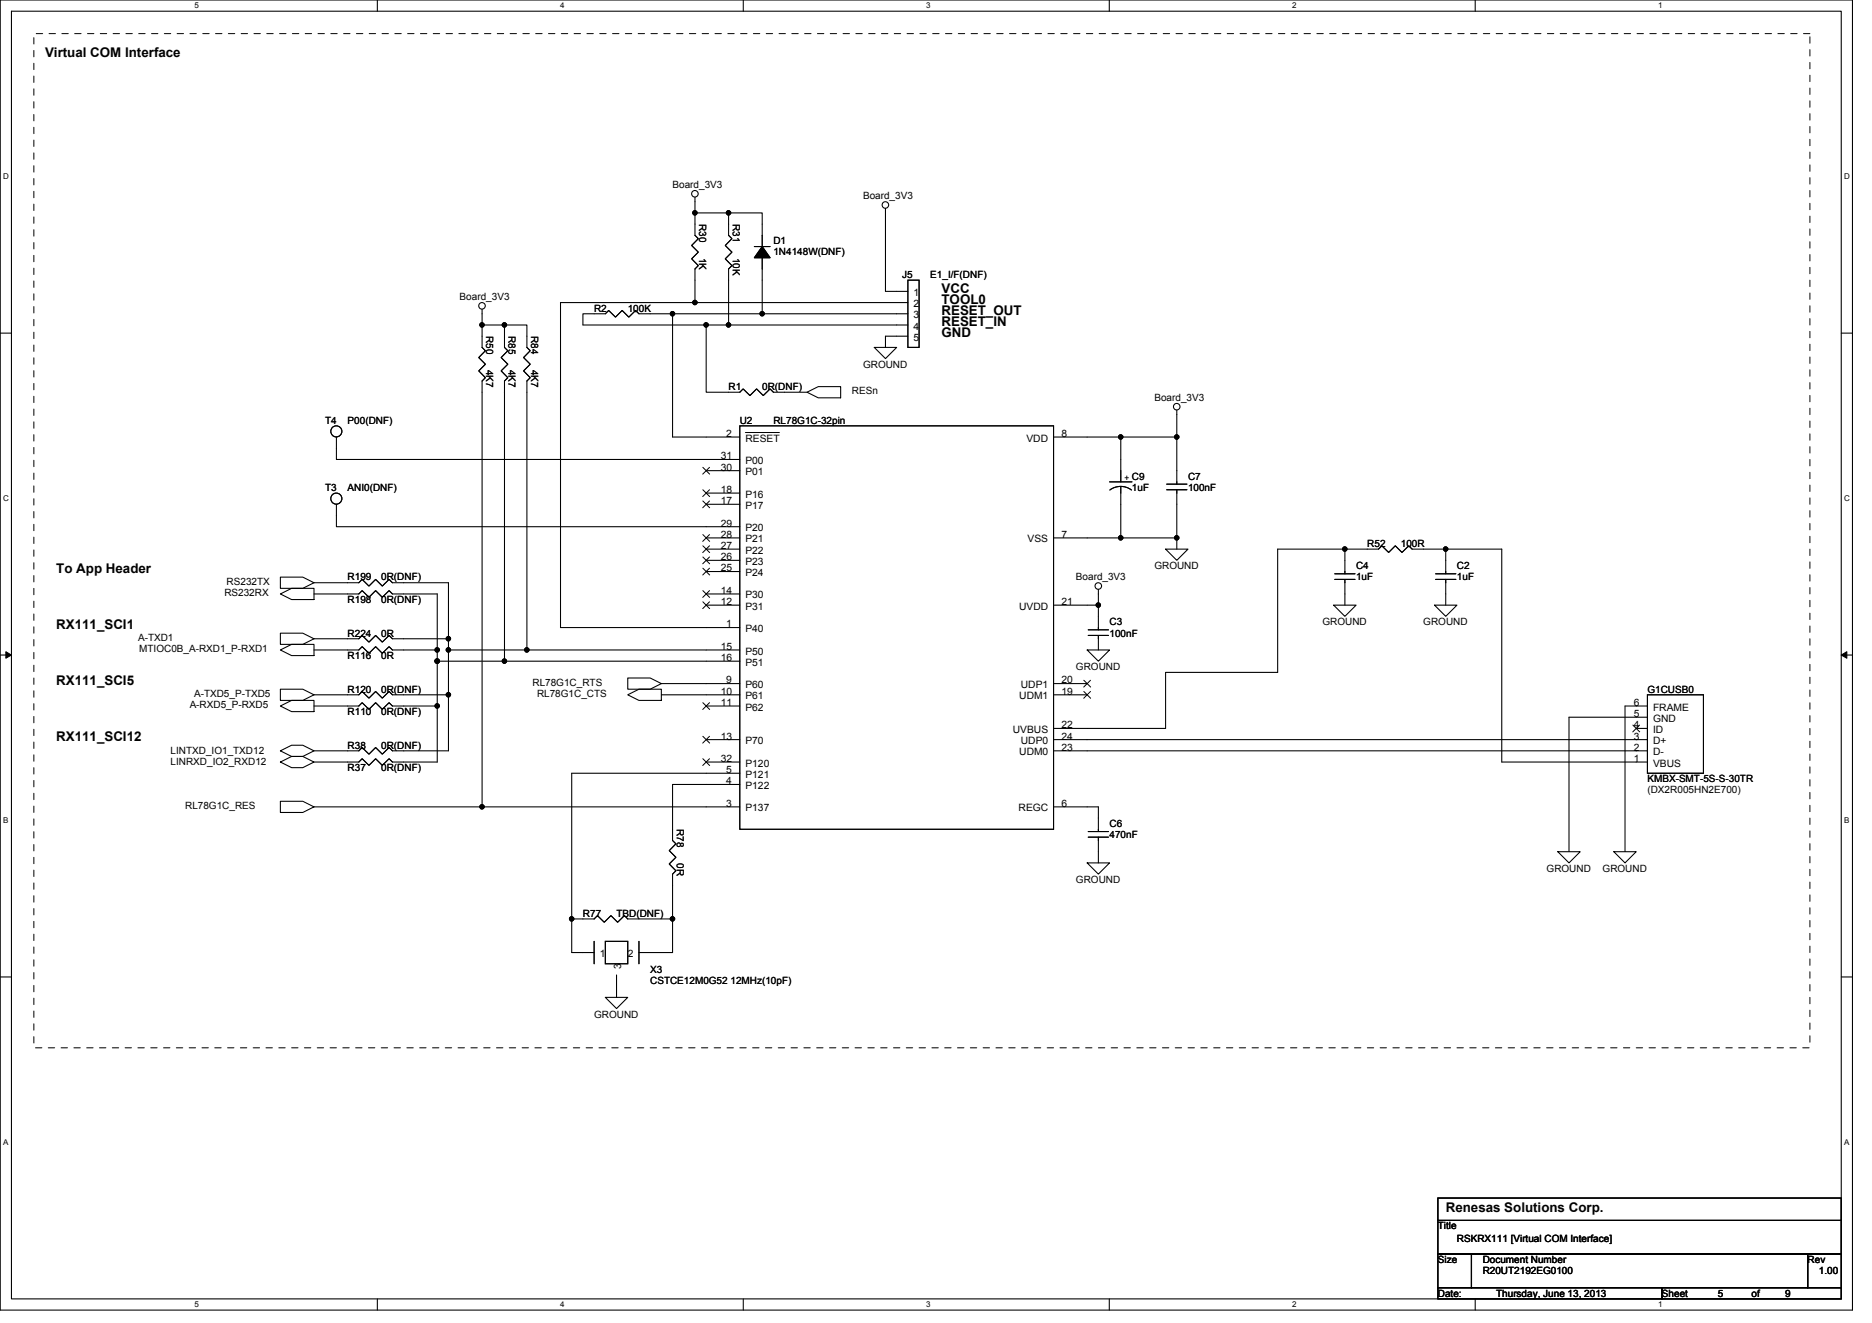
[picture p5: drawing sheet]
<svg xmlns="http://www.w3.org/2000/svg" width="297mm" height="210mm" viewBox="0 0 297 210" stroke-linecap="round" stroke-linejoin="round" font-family="sans-serif">
<path d="M0 0h293.9v207.9h-293.9zM1.8 1.8h290.4v204.3h-290.4z" fill="none" stroke="#000" stroke-width=".17"/>
<g fill="#fff">
<path d="M30.8 .2h.7v1.4h-.7z"/>
<path d="M30.8 206.3h.7v1.4h-.7z"/>
</g>
<path d="M59.9 0v1.8M59.9 206.1v1.8" fill="none" stroke="#000" stroke-width=".17"/>
<g fill="#fff">
<path d="M88.9 .2h.7v1.4h-.7z"/>
<path d="M88.9 206.3h.7v1.4h-.7z"/>
</g>
<path d="M117.9 0v1.8M117.9 206.1v1.8" fill="none" stroke="#000" stroke-width=".17"/>
<g fill="#fff">
<path d="M147 .2h.7v1.4h-.7z"/>
<path d="M147 206.3h.7v1.4h-.7z"/>
</g>
<path d="M176 0v1.8M176 206.1v1.8" fill="none" stroke="#000" stroke-width=".17"/>
<g fill="#fff">
<path d="M205 .2h.7v1.4h-.7z"/>
<path d="M205 206.3h.7v1.4h-.7z"/>
</g>
<path d="M234.1 0v1.8M234.1 206.1v1.8" fill="none" stroke="#000" stroke-width=".17"/>
<g fill="#fff">
<path d="M263.1 .2h.7v1.4h-.7z"/>
<path d="M263.1 206.3h.7v1.4h-.7z"/>
<path d="M.5 27.3h.9v1.4h-.9z"/>
<path d="M292.6 27.3h.9v1.4h-.9z"/>
<path d="M.5 78.4h.9v1.4h-.9z"/>
<path d="M292.6 78.4h.9v1.4h-.9z"/>
</g>
<path d="M0 52.9h1.8M292.2 52.9h1.7" fill="none" stroke="#000" stroke-width=".17"/>
<g fill="#fff">
<path d="M.5 129.5h.8v1.4h-.8z"/>
<path d="M292.6 129.5h.9v1.4h-.9z"/>
</g>
<path d="M0 103.9h1.8M292.2 103.9h1.7" fill="none" stroke="#000" stroke-width=".17"/>
<path d="M.9 103.4l.9 .5-.9 .5zM292.2 103.9l.8-.5v1z" fill="#000" stroke="#000" stroke-width=".16"/>
<g fill="#fff">
<path d="M.5 180.5h.8v1.4h-.8z"/>
<path d="M292.6 180.5h.9v1.4h-.9z"/>
</g>
<g fill="none" stroke="#000" stroke-width=".17">
<path d="M110.3 33.8h5.3v3.5l.5 .6-1 1 1 1.1-1 1.1 1 1-.5 .6v8.9h-3.5M110.3 33.8v3.5l.5 .6-1.1 1 1.1 1.1-1.1 1.1 1.1 1-.5 .6v5.3M110.3 31.3v2.5M115.6 33.8h5.3v5.3M119.7 39.1h2.5M140.5 33.1v13.1h3.6M76.5 49.1v2.5M80 51.6h-3.5v3.5l.5 .5-1 1.1 1 1.1-1 1 1 1.1-.5 .6v67.5M80 51.6v3.5l.6 .5-1.1 1.1 1.1 1.1-1.1 1 1.1 1.1-.6 .6v44.4M80 51.6h3.6v3.5l.5 .5-1 1.1 1 1.1-1 1 1 1.1-.5 .6v42.6M106.7 49.8v19.5h10.7M106.7 49.8h-5.3l-.5-.5-1.1 1-1.1-1-1 1-1.1-1-.5 .5h-3.6v1.8h19.6"/>
<path d="M110.3 48h33.8M110.3 48h-21.4v51.6h28.5M112.1 51.6v10.6h5.3l.5-.5 1.1 1.1 1.1-1.1 1 1.1 1.1-1.1 .5 .5h5.4M115.6 51.6h28.5M120.9 40.9v8.9h-14.2M138.7 55.1h3.6l-1.8 1.8zM144.1 44.5h1.7v10.6h-1.7zM144.1 53.3h-3.6v1.8M144.1 49.8h-23.2M53.4 69.3v3.6h64M112.1 74.7h5.3M112.1 78.2h5.3"/>
<path d="M117.4 67.6h49.8v64h-49.8zM128.1 62.2l1.7-.9h3.6v1.8h-3.6zM167.2 69.3h10.6v7.2M176.1 76.5h3.5M176.1 77.7a2.86 2.86 0 0 1 3.4 0M177.8 77.2v8.1h-10.6M177.8 69.3h8.9M185.1 77.7h3.2M185.1 76.8h3.2M186.7 77.7v7.6M186.7 65.1v4.2M186.7 69.3v7.5"/>
<path d="M44.5 94.2l1.8-.9h3.5v1.8h-3.5zM44.5 91.6h3.5l1.8 .9-1.8 .8h-3.5zM49.8 94.2h7.1l.6-.5 1 1.1 1.1-1.1 1.1 1.1 1-1.1 .6 .5h7.1v8.9M49.8 92.5h7.1l.6-.6 1 1.1 1.1-1.1 1.1 1.1 1-1.1 .6 .6h8.9v8.8M53.4 80v3.6h64M112.1 87.1h5.3M112.1 94.2h5.3M112.1 80h5.3M112.1 85.3h5.3M112.1 96h5.3M112.1 90.7h5.3M112.1 88.9h5.3"/>
<path d="M167.2 96h7.1M172.7 99.9h3.2M174.3 93.5v2.5M174.3 96v3.9M177.8 85.3h8.9v1.8M185 87.1h3.5l-1.8 1.8zM211.6 96h3.6l-1.8 1.8zM211.8 91.9h3.2M211.8 91h3.2M213.4 87.1h5.3l.6-.5 1 1.1 1.1-1.1 1.1 1.1 1-1.1 .6 .5h5.3M213.4 87.1v3.9M213.4 91.9v4.1"/>
<path d="M213.4 87.1h-10.7v19.6h-17.7v8.9h-17.8M227.6 96h3.6l-1.8 1.8zM227.8 91.9h3.2M227.8 91h3.2M229.4 87.1v3.9M229.4 87.1h8.9v33.8h23.1M229.4 91.9v4.1M44.5 119.1l1.8-.9h1.7l1.8 .9-1.8 .9h-1.7zM44.5 103.1l1.8-.9h3.5v1.8h-3.5zM44.5 112l1.8-.9h3.5v1.8h-3.5zM44.5 109.3h3.5l1.8 .9-1.8 .9h-3.5zM44.5 100.5h3.5l1.8 .8-1.8 .9h-3.5z"/>
<path d="M49.8 103.1h7.1l.6-.5 1 1.1 1.1-1.1 1.1 1.1 1-1.1 .6 .5h7.1M49.8 110.2h7.1l.6-.5 1 1.1 1.1-1.1 1.1 1.1 1-1.1 .6 .5h8.9M49.8 112h7.1l.6-.5 1 1 1.1-1 1.1 1 1-1 .6 .5h7.1M69.4 104.9v7.1M69.4 104.9h10.6M69.4 112v8.9h-7.1l-.6-.5-1 1-1.1-1-1.1 1-1-1-.6 .5h-7.1M69.4 103.1v1.8M71.2 101.3v1.8M71.2 110.2v8.9h-8.9l-.6-.5-1 1.1-1.1-1.1-1.1 1.1-1-1.1-.6 .5h-7.1M71.2 101.3h-8.9l-.6-.5-1 1.1-1.1-1.1-1.1 1.1-1-1.1-.6 .5h-7.1M71.2 103.1v7.1M71.2 103.1h12.4"/>
<path d="M80 104.9h37.4M83.6 103.1h33.8M99.6 107.6h3.6l1.7 .9-1.7 .8h-3.6zM99.6 110.2l1.8-.9h3.5v1.8h-3.5zM104.9 108.5h12.5M104.9 110.2h12.5M112.1 117.3h5.3M112.1 112h5.3M167.2 119.1h94.2M167.2 117.3h94.2M167.2 108.5h5.3M167.2 110.2h5.3"/>
<path d="M172.5 103.1h3.6l-1.8 1.8zM172.7 100.8h3.2M174.3 100.8v2.3M259.6 115.6h1.8M261.4 112h-3.6v23.1M261.4 113.8h-12.4v21.3M261.4 110.2h8.9v12.5h-8.9zM44.5 120.9l1.8-.9h1.7l1.8 .9-1.8 .9h-1.7zM44.5 127.1h3.5l1.8 .9-1.8 .9h-3.5zM49.8 128h26.7M76.5 128h40.9M112.1 120.9h5.3"/>
<path d="M117.4 122.7h-26.7v23.1M117.4 124.5h-10.7v8.8l.5 .6-1 1.1 1 1-1 1.1 1 1.1-.5 .5v7.1M167.2 128h7.1v3.9M172.5 136.9h3.6l-1.8 1.8zM172.7 132.8h3.2M172.7 131.9h3.2M174.3 132.8v4.1M247.2 135.1h3.5l-1.7 1.8zM256.1 135.1h3.5l-1.8 1.8zM0 155h1.8M90.7 145.8v5.3h3.6M90.7 145.8h3.6l.5-.5 1.1 1 1-1 1.1 1 1.1-1 .5 .5h7.1"/>
<path d="M94.3 149.4v3.5M96.1 158.2h3.5l-1.8 1.8zM96.1 149.4h3.5v3.5h-3.5zM97.8 154.7v3.5M101.4 149.4v3.5M106.7 145.8v5.3h-5.3M292.2 155h1.7M228.2 190.1h64v3.5h-64zM228.2 193.6h64v5.4h-64zM228.2 199h5.3v5.3h-5.3zM233.5 199h53.3v5.3h-53.3zM286.8 199h5.4v5.3h-5.4z"/>
<path d="M228.2 204.3h35.5v1.8h-35.5zM263.7 204.3h28.5v1.8h-28.5z"/>
<circle cx="110.3" cy="30.7" r=".52"/>
<circle cx="140.5" cy="32.5" r=".52"/>
<circle cx="76.5" cy="48.5" r=".52"/>
<circle cx="53.4" cy="68.4" r=".88"/>
<circle cx="53.4" cy="79.1" r=".88"/>
<circle cx="186.7" cy="64.5" r=".52"/>
<circle cx="174.3" cy="93" r=".52"/>
</g>
<g fill="#000" stroke="#000" stroke-width=".17">
<path d="M120.9 39.1l1.3 1.8h-2.5z" fill-rule="evenodd"/>
<path d="M120.9 39.1l1.3 1.8h-2.5z" fill-rule="evenodd"/>
<circle cx="110.3" cy="33.8" r=".35"/>
<circle cx="115.6" cy="33.8" r=".35"/>
<circle cx="76.5" cy="51.5" r=".35"/>
<circle cx="80" cy="51.5" r=".35"/>
<circle cx="106.7" cy="49.8" r=".35"/>
<circle cx="110.3" cy="48" r=".35"/>
<circle cx="112" cy="51.5" r=".35"/>
<circle cx="115.6" cy="51.5" r=".35"/>
<circle cx="120.9" cy="49.8" r=".35"/>
<circle cx="177.8" cy="69.3" r=".35"/>
<circle cx="186.7" cy="69.3" r=".35"/>
<circle cx="174.3" cy="96" r=".35"/>
<circle cx="177.8" cy="85.3" r=".35"/>
<circle cx="186.7" cy="85.3" r=".35"/>
<circle cx="213.4" cy="87.1" r=".35"/>
<circle cx="229.4" cy="87.1" r=".35"/>
<circle cx="69.4" cy="112" r=".35"/>
<circle cx="69.4" cy="104.9" r=".35"/>
<circle cx="69.4" cy="103.1" r=".35"/>
<circle cx="71.1" cy="110.2" r=".35"/>
<circle cx="71.1" cy="103.1" r=".35"/>
<circle cx="71.1" cy="101.3" r=".35"/>
<circle cx="80" cy="104.9" r=".35"/>
<circle cx="83.6" cy="103.1" r=".35"/>
<circle cx="76.5" cy="128" r=".35"/>
<circle cx="90.7" cy="145.8" r=".35"/>
<circle cx="106.7" cy="145.8" r=".35"/>
</g>
<path d="M5.4 5.3h281.8v160.9h-281.8z" fill="none" stroke="#000" stroke-width=".16" stroke-dasharray="1 1 1 1 1 1 1 1"/>
<g fill="none" stroke="#000" stroke-width=".16">
<path d="M111.5 79.5l1.1 1.1M111.5 74.1l1.1 1.1M111.5 77.7l1.1 1.1M112.6 79.5l-1.1 1.1M112.6 74.1l-1.1 1.1M112.6 77.7l-1.1 1.1M118.3 68.6h5.4M111.5 95.5l1.1 1.1M111.5 93.7l1.1 1.1M111.5 90.1l1.1 1.1M111.5 88.4l1.1 1.1M111.5 86.6l1.1 1.1"/>
<path d="M111.5 84.8l1.1 1.1M112.6 95.5l-1.1 1.1M112.6 93.7l-1.1 1.1M112.6 90.1l-1.1 1.1M112.6 88.4l-1.1 1.1M112.6 86.6l-1.1 1.1M112.6 84.8l-1.1 1.1M111.5 116.8l1.1 1.1M111.5 111.5l1.1 1.1M112.6 116.8l-1.1 1.1M112.6 111.5l-1.1 1.1M172 109.7l1.1 1.1"/>
<path d="M172 107.9l1.1 1.1M173 109.7l-1 1.1M173 107.9l-1 1.1M259.1 115l1.1 1.1M260.2 115l-1.1 1.1M111.5 120.4l1.1 1.1M112.6 120.4l-1.1 1.1"/>
</g>
<g font-size="2.1">
<text x="7.2" y="9.1">Virtual COM Interface</text>
<text x="149.4" y="46.4">VCC</text>
<text x="149.4" y="48.2">TOOL0</text>
<text x="149.4" y="50">RESET_OUT</text>
<text x="149.4" y="51.8">RESET_IN</text>
<text x="149.4" y="53.5">GND</text>
<text x="8.9" y="90.9">To App Header</text>
<text x="8.9" y="99.8">RX111_SCI1</text>
<text x="8.9" y="108.6">RX111_SCI5</text>
<text x="8.9" y="117.5">RX111_SCI12</text>
<text x="229.4" y="192.2">Renesas Solutions Corp.</text>
</g>
<g font-size="1.6">
<text x="106.7" y="29.9">Board_3V3</text>
<text x="110.9" y="35.6" transform="rotate(90 110.9 35.6)">R30</text>
<text x="116.3" y="35.6" transform="rotate(90 116.3 35.6)">R31</text>
<text x="136.9" y="31.6">Board_3V3</text>
<text x="110.9" y="40.9" transform="rotate(90 110.9 40.9)">1K</text>
<text x="116.3" y="40.9" transform="rotate(90 116.3 40.9)">10K</text>
<text x="122.7" y="38.8">D1</text>
<text x="122.7" y="40.5">1N4148W(DNF)</text>
<text x="72.9" y="47.6">Board_3V3</text>
<text x="143.2" y="44.1">J5</text>
<text x="144.9" y="46.9">1</text>
<text x="147.6" y="44.1">E1_I/F(DNF)</text>
<text x="77.1" y="53.3" transform="rotate(90 77.1 53.3)">R50</text>
<text x="80.7" y="53.3" transform="rotate(90 80.7 53.3)">R85</text>
<text x="84.3" y="53.3" transform="rotate(90 84.3 53.3)">R84</text>
<text x="94.3" y="49.4">R2</text>
<text x="99.6" y="49.4">100K</text>
<text x="144.9" y="48.7">2</text>
<text x="144.9" y="50.5">3</text>
<text x="144.9" y="52.3">4</text>
<text x="77.1" y="58.7" transform="rotate(90 77.1 58.7)">4K7</text>
<text x="80.7" y="58.7" transform="rotate(90 80.7 58.7)">4K7</text>
<text x="84.3" y="58.7" transform="rotate(90 84.3 58.7)">4K7</text>
<text x="136.9" y="58.3">GROUND</text>
<text x="144.9" y="54.1">5</text>
<text x="115.6" y="61.9">R1</text>
<text x="120.9" y="61.9">0R(DNF)</text>
<text x="135.2" y="62.6">RESn</text>
<text x="183.2" y="63.6">Board_3V3</text>
<text x="51.6" y="67.2">T4</text>
<text x="55.2" y="67.2">P00(DNF)</text>
<text x="115.2" y="69.3">2</text>
<text x="117.4" y="67.2">U2</text>
<text x="118.3" y="70.1">RESET</text>
<text x="122.7" y="67.2">RL78G1C-32pin</text>
<text x="162.9" y="70.1">VDD</text>
<text x="168.4" y="69.3">8</text>
<text x="51.6" y="77.9">T3</text>
<text x="55.2" y="77.9">ANI0(DNF)</text>
<text x="114.4" y="74.7">30</text>
<text x="114.4" y="72.9">31</text>
<text x="118.3" y="75.4">P01</text>
<text x="118.3" y="73.6">P00</text>
<text x="178.4" y="76.1">+ C9</text>
<text x="179.6" y="77.9">1uF</text>
<text x="188.5" y="76.1">C7</text>
<text x="188.5" y="77.9">100nF</text>
<text x="114.4" y="80">17</text>
<text x="114.4" y="83.5">29</text>
<text x="114.4" y="78.2">18</text>
<text x="118.3" y="80.7">P17</text>
<text x="118.3" y="79">P16</text>
<text x="114.4" y="88.9">26</text>
<text x="114.4" y="87.1">27</text>
<text x="114.4" y="85.3">28</text>
<text x="118.3" y="89.6">P23</text>
<text x="118.3" y="87.8">P22</text>
<text x="118.3" y="86.1">P21</text>
<text x="118.3" y="84.3">P20</text>
<text x="163" y="86.1">VSS</text>
<text x="168.4" y="85.3">7</text>
<text x="217" y="86.8">R52</text>
<text x="222.3" y="86.8">100R</text>
<text x="35.6" y="94.6">RS232RX</text>
<text x="36" y="92.8">RS232TX</text>
<text x="55.2" y="95.7">R198</text>
<text x="55.2" y="92.1">R199</text>
<text x="60.5" y="95.7">0R(DNF)</text>
<text x="60.5" y="92.1">0R(DNF)</text>
<text x="114.4" y="96">12</text>
<text x="114.4" y="94.2">14</text>
<text x="114.4" y="90.7">25</text>
<text x="118.3" y="95">P30</text>
<text x="118.3" y="91.4">P24</text>
<text x="168.4" y="96">21</text>
<text x="170.7" y="92.1">Board_3V3</text>
<text x="183.2" y="90.3">GROUND</text>
<text x="215.2" y="90.3">C4</text>
<text x="215.2" y="92.1">1uF</text>
<text x="231.2" y="90.3">C2</text>
<text x="231.2" y="92.1">1uF</text>
<text x="21.9" y="101.7">A-TXD1</text>
<text x="55.2" y="101">R224</text>
<text x="60.5" y="101">0R</text>
<text x="115.2" y="99.5">1</text>
<text x="118.3" y="100.3">P40</text>
<text x="118.3" y="96.7">P31</text>
<text x="161.7" y="96.7">UVDD</text>
<text x="176.1" y="99.2">C3</text>
<text x="176.1" y="101">100nF</text>
<text x="209.8" y="99.2">GROUND</text>
<text x="225.8" y="99.2">GROUND</text>
<text x="22.1" y="103.5">MTIOC0B_A-RXD1_P-RXD1</text>
<text x="55.2" y="104.5">R116</text>
<text x="60.5" y="104.5">0R</text>
<text x="114.4" y="103.1">15</text>
<text x="114.4" y="104.9">16</text>
<text x="118.3" y="103.8">P50</text>
<text x="118.3" y="105.6">P51</text>
<text x="170.7" y="106.3">GROUND</text>
<text x="30.1" y="112.4">A-RXD5_P-RXD5</text>
<text x="30.8" y="110.6">A-TXD5_P-TXD5</text>
<text x="55.2" y="109.9">R120</text>
<text x="55.2" y="113.4">R110</text>
<text x="60.5" y="109.9">0R(DNF)</text>
<text x="60.5" y="113.4">0R(DNF)</text>
<text x="84.5" y="108.8">RL78G1C_RTS</text>
<text x="85.2" y="110.6">RL78G1C_CTS</text>
<text x="114.4" y="110.2">10</text>
<text x="114.4" y="112">11</text>
<text x="115.2" y="108.4">9</text>
<text x="118.3" y="109.2">P60</text>
<text x="118.3" y="111">P61</text>
<text x="118.3" y="112.7">P62</text>
<text x="161.7" y="111">UDM1</text>
<text x="162" y="109.2">UDP1</text>
<text x="168.4" y="110.2">19</text>
<text x="168.4" y="108.4">20</text>
<text x="259.3" y="112">6</text>
<text x="259.3" y="113.8">5</text>
<text x="261.4" y="109.9">G1CUSB0</text>
<text x="262.3" y="112.7">FRAME</text>
<text x="27.1" y="119.7">LINTXD_IO1_TXD12</text>
<text x="55.2" y="118.8">R38</text>
<text x="60.5" y="118.8">0R(DNF)</text>
<text x="114.4" y="117.3">13</text>
<text x="118.3" y="118.1">P70</text>
<text x="160.7" y="116.3">UVBUS</text>
<text x="161.7" y="119.8">UDM0</text>
<text x="162" y="118.1">UDP0</text>
<text x="168.4" y="119.1">23</text>
<text x="168.4" y="117.3">24</text>
<text x="168.4" y="115.5">22</text>
<text x="259.3" y="115.5">4</text>
<text x="259.3" y="117.3">3</text>
<text x="259.3" y="119.1">2</text>
<text x="262.3" y="114.5">GND</text>
<text x="262.3" y="116.3">ID</text>
<text x="262.3" y="118.1">D+</text>
<text x="262.3" y="119.8">D-</text>
<text x="27.1" y="121.4">LINRXD_IO2_RXD12</text>
<text x="55.2" y="122.3">R37</text>
<text x="60.5" y="122.3">0R(DNF)</text>
<text x="114.4" y="120.9">32</text>
<text x="115.2" y="124.4">4</text>
<text x="115.2" y="122.7">5</text>
<text x="118.3" y="121.6">P120</text>
<text x="118.3" y="125.2">P122</text>
<text x="118.3" y="123.4">P121</text>
<text x="259.3" y="120.9">1</text>
<text x="261.4" y="125.9">(DX2R005HN2E700)</text>
<text x="261.4" y="124.1">KMBX-SMT-5S-S-30TR</text>
<text x="262.3" y="121.6">VBUS</text>
<text x="29.4" y="128.4">RL78G1C_RES</text>
<text x="107.4" y="131.6" transform="rotate(90 107.4 131.6)">R78</text>
<text x="115.2" y="128">3</text>
<text x="118.3" y="128.7">P137</text>
<text x="161.6" y="128.7">REGC</text>
<text x="168.4" y="128">6</text>
<text x="176.1" y="131.2">C6</text>
<text x="107.4" y="136.9" transform="rotate(90 107.4 136.9)">0R</text>
<text x="176.1" y="133">470nF</text>
<text x="170.7" y="140.1">GROUND</text>
<text x="245.4" y="138.3">GROUND</text>
<text x="254.3" y="138.3">GROUND</text>
<text x="92.5" y="145.4">R77</text>
<text x="97.8" y="145.4">TBD(DNF)</text>
<text x="95.2" y="151.8">1</text>
<text x="98.6" y="153.8" transform="rotate(-90 98.6 153.8)">3</text>
<text x="99.6" y="151.8">2</text>
<text x="103.2" y="154.3">X3</text>
<text x="94.3" y="161.4">GROUND</text>
<text x="103.2" y="156.1">CSTCE12M0G52 12MHz(10pF)</text>
<text x="228.2" y="195.1">Title</text>
<text x="231.2" y="197">RSKRX111 [Virtual COM Interface]</text>
<text x="228.2" y="200.4">Size</text>
<text x="235.3" y="200.4">Document Number</text>
<text x="235.3" y="202.2">R20UT2192EG0100</text>
<text x="286.8" y="200.4">Rev</text>
<text x="288.6" y="202.2">1.00</text>
<text x="228.2" y="205.7">Date:</text>
<text x="237.4" y="205.7">Thursday, June 13, 2013</text>
<text x="263.7" y="205.7">Sheet</text>
<text x="272.6" y="205.7">5</text>
<text x="277.9" y="205.7">of</text>
<text x="283.3" y="205.7">9</text>
</g>
<g font-size="1.3">
<text x="30.8" y="1.3">5</text>
<text x="88.9" y="1.3">4</text>
<text x="147" y="1.3">3</text>
<text x="205" y="1.3">2</text>
<text x="263.1" y="1.3">1</text>
<text x=".5" y="28.4">D</text>
<text x="292.6" y="28.4">D</text>
<text x=".5" y="79.5">C</text>
<text x="292.6" y="79.5">C</text>
<text x=".5" y="130.6">B</text>
<text x="292.6" y="130.6">B</text>
<text x=".5" y="181.7">A</text>
<text x="292.6" y="181.7">A</text>
<text x="30.8" y="207.4">5</text>
<text x="88.9" y="207.4">4</text>
<text x="147" y="207.4">3</text>
<text x="205" y="207.4">2</text>
<text x="263.1" y="207.4">1</text>
</g>
</svg>
